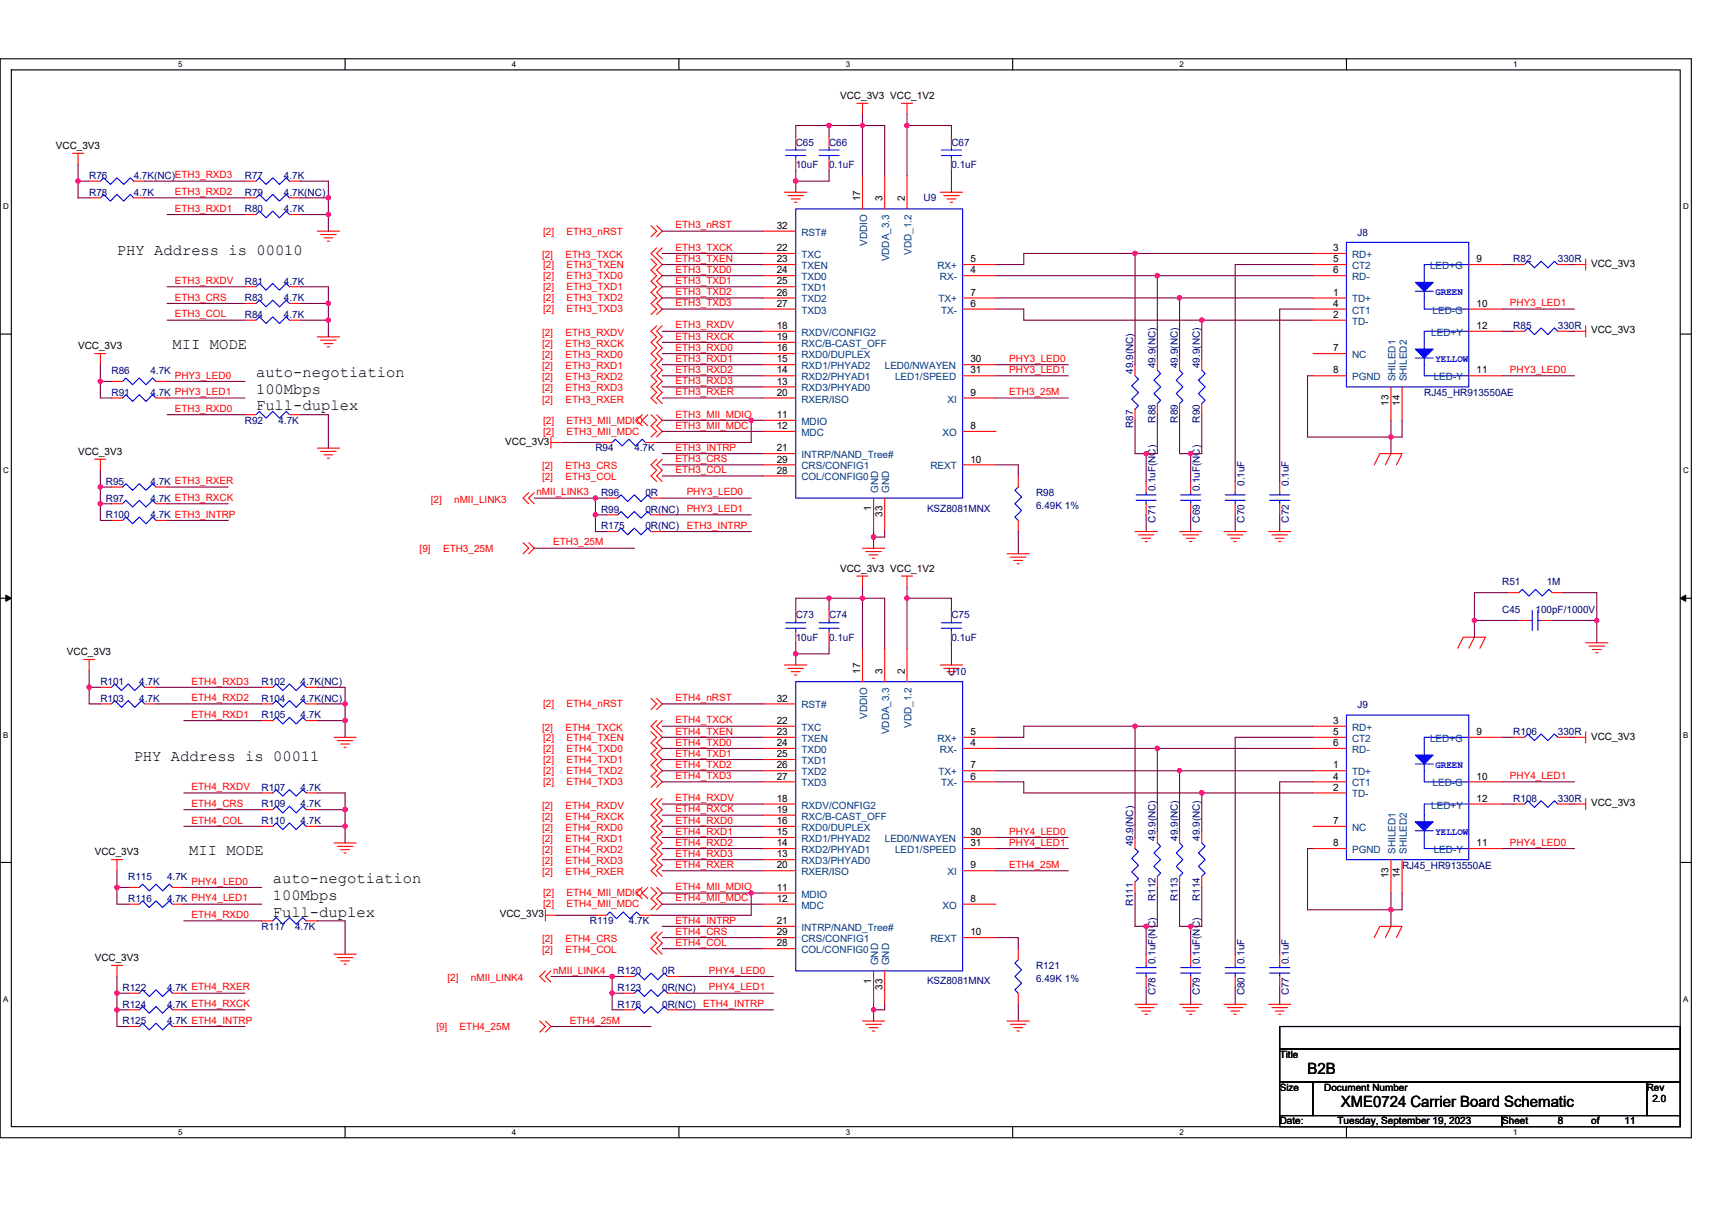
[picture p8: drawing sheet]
<svg xmlns="http://www.w3.org/2000/svg" width="297mm" height="210mm" viewBox="0 0 297 210" stroke-linecap="round" stroke-linejoin="round" font-family="sans-serif">
<path d="M0 10.2h293.5v187.2h-293.5zM2 12.1h289.5v183.4h-289.5z" fill="none" stroke="#000" stroke-width=".19"/>
<g fill="#fff">
<path d="M30.9 10.4h.8v1.6h-.8z"/>
<path d="M30.9 195.7h.8v1.6h-.8z"/>
</g>
<path d="M59.9 10.2v1.9M59.9 195.5v1.9" fill="none" stroke="#000" stroke-width=".19"/>
<g fill="#fff">
<path d="M88.8 10.4h.8v1.6h-.8z"/>
<path d="M88.8 195.7h.8v1.6h-.8z"/>
</g>
<path d="M117.8 10.2v1.9M117.8 195.5v1.9" fill="none" stroke="#000" stroke-width=".19"/>
<g fill="#fff">
<path d="M146.7 10.4h.8v1.6h-.8z"/>
<path d="M146.7 195.7h.8v1.6h-.8z"/>
</g>
<path d="M175.7 10.2v1.9M175.7 195.5v1.9" fill="none" stroke="#000" stroke-width=".19"/>
<g fill="#fff">
<path d="M204.7 10.4h.7v1.6h-.7z"/>
<path d="M204.7 195.7h.7v1.6h-.7z"/>
</g>
<path d="M233.6 10.2v1.9M233.6 195.5v1.9" fill="none" stroke="#000" stroke-width=".19"/>
<g fill="#fff">
<path d="M262.6 10.4h.7v1.6h-.7z"/>
<path d="M262.6 195.7h.7v1.6h-.7z"/>
<path d="M.5 35.1h1v1.5h-1z"/>
<path d="M292 35.1h1v1.5h-1z"/>
<path d="M.5 80.9h1v1.5h-1z"/>
<path d="M292 80.9h1v1.5h-1z"/>
</g>
<path d="M0 58h2M291.5 58h2" fill="none" stroke="#000" stroke-width=".19"/>
<g fill="#fff">
<path d="M.5 126.7h.9v1.6h-.9z"/>
<path d="M292 126.7h.9v1.6h-.9z"/>
</g>
<path d="M0 103.8h2M291.5 103.8h2" fill="none" stroke="#000" stroke-width=".19"/>
<path d="M1 103.3l1 .5-1 .6zM291.5 103.8l1-.5v1.1z" fill="#000" stroke="#000" stroke-width=".17"/>
<g fill="#fff">
<path d="M.5 172.6h.9v1.5h-.9z"/>
<path d="M292 172.6h.9v1.5h-.9z"/>
</g>
<path d="M0 149.7h2M291.5 149.7h2M222 178.1h69.5v3.9h-69.5zM222 182h69.5v5.8h-69.5zM222 187.8h5.8v5.8h-5.8zM222 193.6h38.6v1.9h-38.6zM227.8 187.8h57.9v5.8h-57.9zM260.6 193.6h30.9v1.9h-30.9zM285.7 187.8h5.8v5.8h-5.8z" fill="none" stroke="#000" stroke-width=".19"/>
<g fill="none" stroke="#f00" stroke-width=".19">
<path d="M148.7 17.9h1.9M149.6 17.9v2M156.4 17.9h1.9M157.4 17.9v2M12.6 26.6h1.9M13.5 26.6v1.9M15.5 34.3h1.9M15.5 31.4h1.9M23.2 34.3h1.9M23.2 31.4h1.9M42.5 34.3h1.9M42.5 37.2h1.9"/>
<path d="M42.5 31.4h1.9M50.2 34.3h2M50.2 37.2h2M50.2 31.4h2M113 39.2l.9 .9-.9 1M113.9 39.2l1 .9-1 1M136.1 33.4h3.9M136.7 34h2.7M137.3 34.5h1.5M137.9 35.1h.4M138.1 23.7v1.9M138.1 27.6v1.9"/>
<path d="M143.8 23.7v1.9M143.8 27.6v1.9M149.6 30.5v5.8M153.5 30.5v5.8M157.4 30.5v5.8M163.1 33.4h3.9M163.7 34h2.7M164.3 34.5h1.6M164.9 35.1h.4M165.1 23.7v1.9M165.1 27.6v1.9M42.5 52.7h1.9"/>
<path d="M42.5 55.6h1.9M42.5 49.8h1.9M50.2 52.7h2M50.2 55.6h2M50.2 49.8h2M55.1 40.1h3.8M55.1 58.5h3.8M55.6 40.7h2.7M55.6 59h2.7M56.2 41.3h1.6M56.2 59.6h1.6M56.8 41.8h.4"/>
<path d="M113 44.9l.9 1-.9 1 .9 .9-.9 1 .9 1-.9 .9 .9 1-.9 1 .9 .9-.9 1M113.9 43l-.9 1 1.9 1.9-1 1 1 .9-1 1 1 1-1 .9 1 1-1 1 1 .9-1 1M113.9 56.5l-.9 1 .9 1-.9 .9 .9 1-.9 1 .9 .9-.9 1 .9 .9-.9 1 .9 1-.9 .9 .9 1-.9 1 .9 .9M114.9 43l-1 1 1 .9M114.9 56.5l-1 1 1 1-1 .9 1 1-1 1 1 .9-1 1 1 .9-1 1 1 1-1 .9 1 1-1 1 1 .9M132.3 40.1h5.8M132.3 45.9h5.8M132.3 44h5.8M132.3 47.8h5.8M132.3 49.8h5.8M132.3 51.7h5.8M132.3 53.6h5.8"/>
<path d="M132.3 57.5h5.8M132.3 59.4h5.8M167 47.8h5.8M167 45.9h5.8M167 53.6h5.8M167 51.7h5.8M227.8 51.7h5.8M227.8 55.6h5.8M227.8 53.6h5.8M227.8 44h5.8M227.8 45.9h5.8M227.8 47.8h5.8"/>
<path d="M254.8 45.9h5.8M254.8 53.6h5.8M254.8 57.5h5.8M262.6 57.5h1.9M262.6 45.9h1.9M270.3 57.5h1.9M270.3 45.9h1.9M273.2 45.9h1.9M273.2 57.5h1.9M275.1 44.9v2M275.1 56.5v2M16.4 61.4h2"/>
<path d="M16.4 79.7h2M17.4 61.4v1.9M17.4 79.7v1.9M19.3 69.1h2M19.3 66.2h2M27.1 69.1h1.9M27.1 66.2h1.9M42.5 72h1.9M50.2 72h2M55.1 77.8h3.8M55.6 78.3h2.7M56.2 78.9h1.6"/>
<path d="M56.8 60.2h.4M56.8 79.5h.4M95.6 76.8h1.9M95.6 75.8v2M104.3 76.8h1.9M111.4 72l-1 .9 1 1M112 76.8h1.9M112.4 72l-1 .9 1 1M113 72l.9 .9-.9 1 .9 1-.9 .9M113.9 72l1 .9-1 1 1 1-1 .9M113.9 79.7l-.9 1 .9 .9-.9 1 .9 .9M114.9 79.7l-1 1 1 .9-1 1 1 .9"/>
<path d="M132.3 61.4h5.8M132.3 63.3h5.8M132.3 65.2h5.8M132.3 67.1h5.8M132.3 69.1h5.8M132.3 72.9h5.8M132.3 74.9h5.8M132.3 78.7h5.8M167 63.3h5.8M167 65.2h5.8M167 69.1h5.8M167 74.9h5.8"/>
<path d="M196.9 63.3v1.9M196.9 71v1.9M200.8 62.3v1.9M200.8 70v2M204.7 62.3v1.9M204.7 70v2M208.5 62.3v1.9M208.5 70v2M227.8 61.4h5.8M227.8 65.2h5.8M241.3 67.1v5.8M241.3 78.7l-.9 2"/>
<path d="M243.3 67.1v5.8M254.8 65.2h5.8M19.3 84.5h2M19.3 87.4h2M19.3 90.3h2M27.1 84.5h1.9M27.1 87.4h1.9M27.1 90.3h1.9M90.8 94.2l.9 .9-.9 1M91.7 94.2l1 .9-1 1M91.7 85.5l-.9 .9 .9 1M92.7 85.5l-1 .9 1 1"/>
<path d="M105.2 92.2h2M105.2 86.4h2M105.2 89.3h2M113 92.2h1.9M113 86.4h1.9M113 89.3h1.9M132.3 80.7h5.8M132.3 82.6h5.8M148.7 100h1.9M149.6 100v1.9M149.6 95.1h3.9M150.2 95.7h2.7"/>
<path d="M150.8 96.3h1.5M151.4 96.9h.4M151.6 86.4v5.8M153.5 86.4v5.8M156.4 100h1.9M157.4 100v1.9M167 80.7h5.8M174.7 96.1h3.9M175.3 96.7h2.7M175.9 97.3h1.5M176.5 97.8h.4M176.7 90.3v1.9"/>
<path d="M176.7 82.6v1.9M196.9 92.2h3.9M197.5 92.8h2.7M198.1 93.4h1.5M198.7 94h.4M198.9 83.5v2M198.9 87.4v1.9M204.7 92.2h3.8M205.2 92.8h2.7M205.8 93.4h1.6M206.4 94h.4M206.6 83.5v2"/>
<path d="M206.6 87.4v1.9M212.4 92.2h3.8M213 92.8h2.7M213.5 93.4h1.6M214.1 94h.4M214.3 83.5v2M214.3 87.4v1.9M220.1 92.2h3.9M220.7 92.8h2.7M221.3 93.4h1.5M221.8 94h.4M222 83.5v2"/>
<path d="M222 87.4v1.9M238.4 80.7l1-2h3.9l-1 2M14.5 114.4h1.9M15.5 114.4v2M17.4 119.3h1.9M25.1 119.3h2M45.4 119.3h1.9M53.1 119.3h2M136.1 115.4h3.9M136.7 116h2.7M137.3 116.6h1.5M137.9 117.1h.4"/>
<path d="M138.1 105.7v2M138.1 109.6v1.9M143.8 105.7v2M143.8 109.6v1.9M149.6 112.5v5.8M153.5 112.5v5.8M157.4 112.5v5.8M163.1 115.4h3.9M163.7 116h2.7M164.3 116.6h1.6M164.9 117.1h.4M165.1 105.7v2"/>
<path d="M165.1 109.6v1.9M252.9 112.5l1-1.9h3.8l-.9 1.9M255.8 110.6l-1 1.9M261.6 102.8h1.9M263.5 107.7h2M267.4 107.7h1.9M269.3 102.8h1.9M275.1 111.5h3.9M275.7 112.1h2.7M276.3 112.7h1.5M276.9 113.3h.3M17.4 122.2h1.9"/>
<path d="M25.1 122.2h2M45.4 137.6h1.9M45.4 122.2h1.9M45.4 125.1h1.9M53.1 137.6h2M53.1 122.2h2M53.1 125.1h2M58 128h3.8M58.5 128.5h2.7M59.1 129.1h1.5M59.7 129.7h.4M113 127l.9 1-.9 .9 .9 1-.9 1 .9 .9-.9 1 .9 1-.9 .9 .9 1-.9 .9"/>
<path d="M113 121.2l.9 1-.9 .9M113.9 121.2l1 1-1 .9M113.9 125.1l-.9 .9 1.9 2-1 .9 1 1-1 1 1 .9-1 1 1 1-1 .9 1 1-1 .9M113.9 138.6l-.9 .9 .9 1-.9 1 .9 .9-.9 1 .9 1-.9 .9 .9 1-.9 1 .9 .9-.9 1 .9 1-.9 .9 .9 1M114.9 125.1l-1 .9 1 1M114.9 138.6l-1 .9 1 1-1 1 1 .9-1 1 1 1-1 .9 1 1-1 1 1 .9-1 1 1 1-1 .9 1 1M132.3 122.2h5.8M132.3 128h5.8M132.3 126h5.8M132.3 129.9h5.8M132.3 131.8h5.8M132.3 133.8h5.8"/>
<path d="M132.3 135.7h5.8M132.3 139.5h5.8M167 129.9h5.8M167 128h5.8M167 135.7h5.8M167 133.8h5.8M227.8 133.8h5.8M227.8 137.6h5.8M227.8 135.7h5.8M227.8 126h5.8M227.8 128h5.8M227.8 129.9h5.8"/>
<path d="M254.8 128h5.8M254.8 135.7h5.8M254.8 139.5h5.8M262.6 139.5h1.9M262.6 128h1.9M270.3 139.5h1.9M270.3 128h1.9M273.2 139.5h1.9M273.2 128h1.9M275.1 138.6v1.9M275.1 127v1.9M19.3 149.2h2"/>
<path d="M20.3 149.2v1.9M22.2 154h2M22.2 156.9h2M29.9 154h2M29.9 156.9h2M45.4 159.8h1.9M45.4 140.5h1.9M45.4 143.4h1.9M53.1 159.8h2M53.1 140.5h2M53.1 143.4h2M58 146.3h3.8"/>
<path d="M58.5 146.9h2.7M59.1 147.4h1.5M59.7 148h.4M94.6 158.8h2M94.6 157.9v1.9M103.3 158.8h1.9M111 158.8h2M111.4 154l-1 1 1 .9M112.4 154l-1 1 1 .9M113 154l.9 1-.9 .9 .9 1-.9 1M113.9 154l1 1-1 .9 1 1-1 1M132.3 141.5h5.8"/>
<path d="M132.3 143.4h5.8M132.3 145.3h5.8M132.3 147.3h5.8M132.3 149.2h5.8M132.3 151.1h5.8M132.3 155h5.8M132.3 156.9h5.8M167 145.3h5.8M167 147.3h5.8M167 151.1h5.8M167 156.9h5.8M196.9 145.3v2"/>
<path d="M196.9 153.1v1.9M200.8 144.4v1.9M200.8 152.1v1.9M204.7 144.4v1.9M204.7 152.1v1.9M208.5 144.4v1.9M208.5 152.1v1.9M227.8 143.4h5.8M227.8 147.3h5.8M241.3 149.2v5.8M243.3 149.2v5.8M254.8 147.3h5.8"/>
<path d="M19.3 167.5h2M20.3 167.5v2M22.2 175.2h2M22.2 178.1h2M22.2 172.4h2M29.9 175.2h2M29.9 178.1h2M29.9 172.4h2M58 165.6h3.8M58.5 166.2h2.7M59.1 166.8h1.5M59.7 167.3h.4"/>
<path d="M93.7 177.2l.9 .9-.9 1M94.6 177.2l1 .9-1 1M94.6 168.5l-.9 1 .9 .9M95.6 168.5l-1 1 1 .9M108.1 172.4h2M108.1 175.2h2M108.1 169.5h2M113.9 161.7l-.9 1 .9 1-.9 .9 .9 1M114.9 161.7l-1 1 1 1-1 .9 1 1M115.9 172.4h1.9M115.9 175.2h1.9M115.9 169.5h1.9"/>
<path d="M132.3 160.8h5.8M132.3 162.7h5.8M132.3 164.6h5.8M149.6 177.2h3.9M150.2 177.8h2.7M150.8 178.3h1.5M151.4 178.9h.4M151.6 168.5v5.8M153.5 168.5v5.8M167 162.7h5.8M174.7 177.2h3.9M175.3 177.8h2.7"/>
<path d="M175.9 178.3h1.5M176.5 178.9h.4M176.7 172.4v1.9M176.7 164.6v2M196.9 174.3h3.9M197.5 174.9h2.7M198.1 175.5h1.5M198.7 176h.4M198.9 165.6v1.9M198.9 169.5v1.9M204.7 174.3h3.8M205.2 174.9h2.7"/>
<path d="M205.8 175.5h1.6M206.4 176h.4M206.6 165.6v1.9M206.6 169.5v1.9M212.4 174.3h3.8M213 174.9h2.7M213.5 175.5h1.6M214.1 176h.4M214.3 165.6v1.9M214.3 169.5v1.9M220.1 174.3h3.9M220.7 174.9h2.7"/>
<path d="M221.3 175.5h1.5M221.8 176h.4M222 165.6v1.9M222 169.5v1.9M238.4 162.7l1-1.9h3.9l-1 1.9M241.3 160.8l-.9 1.9"/>
</g>
<g fill="none" stroke="#00f" stroke-width=".19">
<path d="M17.4 34.3l.6-.6 1.2 1.2 1.1-1.2 1.2 1.2 1.1-1.2 .6 .6M17.4 31.4l.6-.5 1.2 1.1 1.1-1.1 1.2 1.1 1.1-1.1 .6 .5M44.4 34.3l.6-.6 1.2 1.2 1.1-1.2 1.2 1.2 1.2-1.2 .5 .6M44.4 37.2l.6-.6 1.2 1.2 1.1-1.2 1.2 1.2 1.2-1.2 .5 .6M44.4 31.4l.6-.5 1.2 1.1 1.1-1.1 1.2 1.1 1.2-1.1 .5 .5M136.3 27h3.5M136.3 26h3.5M138.1 36.3h28.9v50.1h-28.9zM138.1 25.6v.4M138.1 27v.6M142.1 27h3.5M142.1 26h3.5"/>
<path d="M143.8 25.6v.4M143.8 27v.6M163.3 27h3.5M163.3 26h3.5M165.1 25.6v.4M165.1 27v.6M44.4 52.7l.6-.6 1.2 1.2 1.1-1.2 1.2 1.2 1.2-1.2 .5 .6M44.4 55.6l.6-.6 1.2 1.1 1.1-1.1 1.2 1.1 1.2-1.1 .5 .6M44.4 49.8l.6-.6 1.2 1.2 1.1-1.2 1.2 1.2 1.2-1.2 .5 .6M233.6 42.1h21.2v25h-21.2zM245.6 50.5h3.1M247.1 50.5v3.1h7.7"/>
<path d="M254.8 45.9h-7.7v3.1M254.8 57.5h-7.7v3.1M264.5 57.5l.6-.6 1.1 1.2 1.2-1.2 1.2 1.2 1.1-1.2 .6 .6M264.5 45.9l.6-.6 1.1 1.2 1.2-1.2 1.2 1.2 1.1-1.2 .6 .6M21.3 69.1l.5-.6 1.2 1.2 1.2-1.2 1.1 1.2 1.2-1.2 .6 .6M21.3 66.2l.5-.6 1.2 1.2 1.2-1.2 1.1 1.2 1.2-1.2 .6 .6M44.4 72l.6-.6 1.2 1.2 1.1-1.2 1.2 1.2 1.2-1.2 .5 .6M106.2 76.8l.6-.6 1.1 1.2 1.2-1.2 1.2 1.2 1.1-1.2 .6 .6M196.9 65.2l.6 .6-1.1 1.2 1.1 1.1-1.1 1.2 1.1 1.1-.6 .6M200.8 64.2l.6 .6-1.2 1.2 1.2 1.1-1.2 1.2 1.2 1.2-.6 .5M204.7 64.2l.5 .6-1.1 1.2 1.1 1.1-1.1 1.2 1.1 1.2-.5 .5M208.5 64.2l.6 .6-1.2 1.2 1.2 1.1-1.2 1.2 1.2 1.2-.6 .5"/>
<path d="M245.6 62.1h3.1M247.1 62.1v3.1h7.7M21.3 84.5l.5-.6 1.2 1.2 1.2-1.2 1.1 1.2 1.2-1.2 .6 .6M21.3 87.4l.5-.6 1.2 1.2 1.2-1.2 1.1 1.2 1.2-1.2 .6 .6M21.3 90.3l.5-.6 1.2 1.2 1.2-1.2 1.1 1.2 1.2-1.2 .6 .6M107.2 92.2l.6-.5 1.1 1.1 1.2-1.1 1.1 1.1 1.2-1.1 .6 .5M107.2 86.4l.6-.5 1.1 1.1 1.2-1.1 1.1 1.1 1.2-1.1 .6 .5M107.2 89.3l.6-.5 1.1 1.1 1.2-1.1 1.1 1.1 1.2-1.1 .6 .5M176.7 84.5l-.6 .6 1.1 1.2-1.1 1.1 1.1 1.2-1.1 1.1 .6 .6M197.1 86.8h3.5M197.1 85.9h3.5M198.9 85.5v.4"/>
<path d="M198.9 86.8v.6M204.8 86.8h3.5M204.8 85.9h3.5M206.6 85.5v.4M206.6 86.8v.6M212.6 86.8h3.4M212.6 85.9h3.4M214.3 85.5v.4M214.3 86.8v.6M220.3 86.8h3.5M220.3 85.9h3.5M222 85.5v.4"/>
<path d="M222 86.8v.6M19.3 119.3l.6-.6 1.2 1.1 1.1-1.1 1.2 1.1 1.2-1.1 .5 .6M47.3 119.3l.6-.6 1.2 1.1 1.1-1.1 1.2 1.1 1.1-1.1 .6 .6M136.3 109h3.5M136.3 108.1h3.5M138.1 118.3h28.9v50.2h-28.9zM138.1 107.7v.4M138.1 109v.6M142.1 109h3.5M142.1 108.1h3.5M143.8 107.7v.4M143.8 109v.6"/>
<path d="M163.3 109h3.5M163.3 108.1h3.5M165.1 107.7v.4M165.1 109v.6M263.5 102.8l.6-.5 1.2 1.1 1.1-1.1 1.2 1.1 1.2-1.1 .5 .5M265.5 107.7h.3M265.8 105.9v3.5M266.8 107.7h.6M266.8 105.9v3.5M19.3 122.2l.6-.6 1.2 1.1 1.1-1.1 1.2 1.1 1.2-1.1 .5 .6M47.3 137.6l.6-.6 1.2 1.2 1.1-1.2 1.2 1.2 1.1-1.2 .6 .6M47.3 122.2l.6-.6 1.2 1.1 1.1-1.1 1.2 1.1 1.1-1.1 .6 .6"/>
<path d="M47.3 125.1l.6-.6 1.2 1.1 1.1-1.1 1.2 1.1 1.1-1.1 .6 .6M233.6 124.1h21.2v25.1h-21.2zM245.6 132.6h3.1M247.1 132.6v3.1h7.7M254.8 128h-7.7v3M254.8 139.5h-7.7v3.1M264.5 139.5l.6-.5 1.1 1.1 1.2-1.1 1.2 1.1 1.1-1.1 .6 .5M264.5 128l.6-.6 1.1 1.1 1.2-1.1 1.2 1.1 1.1-1.1 .6 .6M24.2 154l.5-.6 1.2 1.2 1.2-1.2 1.1 1.2 1.2-1.2 .5 .6M24.2 156.9l.5-.6 1.2 1.2 1.2-1.2 1.1 1.2 1.2-1.2 .5 .6M47.3 159.8l.6-.6 1.2 1.2 1.1-1.2 1.2 1.2 1.1-1.2 .6 .6M47.3 140.5l.6-.6 1.2 1.2 1.1-1.2 1.2 1.2 1.1-1.2 .6 .6"/>
<path d="M47.3 143.4l.6-.6 1.2 1.2 1.1-1.2 1.2 1.2 1.1-1.2 .6 .6M105.2 158.8l.6-.5 1.2 1.1 1.1-1.1 1.2 1.1 1.1-1.1 .6 .5M196.9 147.3l.6 .5-1.1 1.2 1.1 1.2-1.1 1.1 1.1 1.2-.6 .6M200.8 146.3l.6 .6-1.2 1.1 1.2 1.2-1.2 1.1 1.2 1.2-.6 .6M204.7 146.3l.5 .6-1.1 1.1 1.1 1.2-1.1 1.1 1.1 1.2-.5 .6M208.5 146.3l.6 .6-1.2 1.1 1.2 1.2-1.2 1.1 1.2 1.2-.6 .6M245.6 144.2h3.1M247.1 144.2v3.1h7.7M24.2 175.2l.5-.5 1.2 1.1 1.2-1.1 1.1 1.1 1.2-1.1 .5 .5M24.2 178.1l.5-.5 1.2 1.1 1.2-1.1 1.1 1.1 1.2-1.1 .5 .5M24.2 172.4l.5-.6 1.2 1.1 1.2-1.1 1.1 1.1 1.2-1.1 .5 .6M110.1 172.4l.6-.6 1.1 1.1 1.2-1.1 1.1 1.1 1.2-1.1 .6 .6"/>
<path d="M110.1 175.2l.6-.5 1.1 1.1 1.2-1.1 1.1 1.1 1.2-1.1 .6 .5M110.1 169.5l.6-.6 1.1 1.1 1.2-1.1 1.1 1.1 1.2-1.1 .6 .6M176.7 166.6l-.6 .5 1.1 1.2-1.1 1.2 1.1 1.1-1.1 1.2 .6 .6M197.1 168.9h3.5M197.1 167.9h3.5M198.9 167.5v.4M198.9 168.9v.6M204.8 168.9h3.5M204.8 167.9h3.5M206.6 167.5v.4M206.6 168.9v.6M212.6 168.9h3.4"/>
<path d="M212.6 167.9h3.4M214.3 167.5v.4M214.3 168.9v.6M220.3 168.9h3.5M220.3 167.9h3.5M222 167.5v.4M222 168.9v.6"/>
</g>
<g fill="#00f" stroke="#00f" stroke-width=".19">
<path d="M245.6 131h3.1l-1.6 1.6z" fill-rule="evenodd"/>
<path d="M245.6 142.6h3.1l-1.6 1.6z" fill-rule="evenodd"/>
<path d="M245.6 49h3.1l-1.6 1.5z" fill-rule="evenodd"/>
<path d="M245.6 60.6h3.1l-1.6 1.5z" fill-rule="evenodd"/>
</g>
<g fill="none" stroke="#800040" stroke-width=".19">
<path d="M149.6 19.9v1.9M157.4 19.9v1.9M13.5 31.4h2M13.5 28.5v2.9M13.5 31.4v2.9h2M25.1 31.4h17.4M25.1 34.3h17.4M29 37.2h13.5M52.2 34.3h4.8M52.2 37.2h4.8v2.9M52.2 31.4h4.8v2.9M57 34.3v2.9"/>
<path d="M138.1 29.5v1.9M138.1 31.4v2M143.8 29.5v1.9h-5.7M143.8 21.8v1.9M149.6 21.8h-11.5v1.9M149.6 21.8v8.7M149.6 21.8h3.9v8.7M157.4 21.8h7.7v1.9M157.4 21.8v8.7M165.1 29.5v3.9M29 52.7h13.5M29 55.6h13.5"/>
<path d="M29 49.8h13.5M52.2 52.7h4.8M52.2 55.6h4.8M52.2 49.8h4.8v2.9M57 55.6v2.9M57 52.7v2.9M114.9 44h17.4M114.9 45.9h17.4M114.9 47.8h17.4M114.9 49.8h17.4M114.9 51.7h17.4M114.9 53.6h17.4"/>
<path d="M114.9 59.4h17.4M114.9 40.1h17.4M114.9 57.5h17.4M172.8 51.7h31.9M172.8 53.6h4.8v2h30.9M172.8 47.8h28M196.9 44v19.3M196.9 44h-19.3v1.9h-4.8M196.9 44h30.9M200.8 47.8v14.5M200.8 47.8h27M204.7 51.7h23.1"/>
<path d="M204.7 51.7v10.6M208.5 55.6h19.3M208.5 55.6v6.7M227.8 45.9h-13.5v37.6M227.8 53.6h-5.8v29.9M260.6 57.5h2M260.6 45.9h2M260.6 53.6h12.6M272.2 57.5h1M272.2 45.9h1M17.4 66.2h1.9M17.4 63.3v2.9"/>
<path d="M17.4 66.2v2.9h1.9M29 66.2h13.5M29 72h13.5M29 69.1h13.5M52.2 72h4.8v5.8M97.5 76.8h6.8M114.9 74.9h17.4M114.9 61.4h17.4M114.9 63.3h17.4M114.9 65.2h17.4M114.9 67.1h17.4M114.9 69.1h17.4"/>
<path d="M114.9 78.7h17.4M114.9 72.9h15.4M130.3 72.9v3.9h-16.4M130.3 72.9h2M172.8 63.3h12.6M172.8 65.2h12.6M172.8 69.1h12.6M196.9 72.9v5.8h2M198.9 78.7v4.8M200.8 72v6.7h-1.9M204.7 72v6.7h1.9M206.6 78.7v4.8"/>
<path d="M208.5 72v6.7h-1.9M227.8 65.2h-.9v10.6h14.4v2.9M241.3 72.9v2.9h2v-2.9M260.6 65.2h12.6M17.4 81.6v2.9h1.9M17.4 87.4h1.9M17.4 84.5v5.8h1.9M29 87.4h10.6M29 90.3h10.6M29 84.5h10.6M92.7 95.1h17.4M92.7 86.4h10.6"/>
<path d="M103.3 89.3v2.9h1.9M103.3 86.4h1.9M103.3 89.3h1.9M103.3 86.4v2.9M114.9 82.6h17.4M114.9 80.7h17.4M114.9 89.3h15.4M114.9 92.2h15.4M114.9 86.4h15.4M151.6 92.2v1M151.6 93.2v1.9M153.5 92.2v1h-1.9"/>
<path d="M172.8 80.7h3.9v1.9M176.7 92.2v3.9M198.9 89.3v2.9M206.6 89.3v2.9M214.3 89.3v2.9M222 89.3v2.9M15.5 116.4v2.9M15.5 119.3v2.9h1.9M15.5 119.3h1.9M27.1 119.3h18.3M55.1 119.3h4.8v2.9M138.1 111.5v2"/>
<path d="M138.1 113.5v1.9M143.8 111.5v2h-5.7M143.8 103.8v1.9M149.6 103.8h-11.5v1.9M149.6 101.9v1.9M149.6 103.8v8.7M149.6 103.8h3.9v8.7M157.4 101.9v1.9M157.4 103.8h7.7v1.9M157.4 103.8v8.7M165.1 111.5v3.9M255.8 107.7v2.9"/>
<path d="M255.8 107.7h7.7M261.6 102.8h-5.8v4.9M269.3 107.7h7.7M271.2 102.8h5.8v4.9M277 107.7v3.8M27.1 122.2h18.3M31.9 125.1h13.5M31.9 137.6h13.5M55.1 122.2h4.8M55.1 125.1h4.8M55.1 137.6h4.8v2.9M59.9 125.1v2.9"/>
<path d="M59.9 122.2v2.9M114.9 128h17.4M114.9 129.9h17.4M114.9 131.8h17.4M114.9 133.8h17.4M114.9 135.7h17.4M114.9 122.2h17.4M114.9 139.5h17.4M114.9 126h17.4M172.8 135.7h4.8v1.9h30.9M172.8 133.8h31.9M172.8 129.9h28"/>
<path d="M196.9 126h-19.3v2h-4.8M196.9 126h30.9M196.9 126v19.3M200.8 129.9v14.5M200.8 129.9h27M204.7 133.8h23.1M204.7 133.8v10.6M208.5 137.6v6.8M208.5 137.6h19.3M227.8 128h-13.5v37.6M227.8 135.7h-5.8v29.9M260.6 135.7h12.6"/>
<path d="M260.6 128h2M260.6 139.5h2M272.2 139.5h1M272.2 128h1M20.3 151.1v2.9M20.3 154v2.9h1.9M20.3 154h1.9M31.9 143.4h13.5M31.9 159.8h13.5M31.9 140.5h13.5M31.9 154h13.5M31.9 156.9h13.5"/>
<path d="M55.1 140.5h4.8M55.1 143.4h4.8v2.9M55.1 159.8h4.8v5.8M59.9 140.5v2.9M96.6 158.8h6.7M114.9 141.5h17.4M114.9 143.4h17.4M114.9 145.3h17.4M114.9 147.3h17.4M114.9 149.2h17.4M114.9 151.1h17.4M114.9 156.9h17.4"/>
<path d="M114.9 155h15.4M130.3 155v3.8h-17.3M130.3 155h2M172.8 145.3h12.6M172.8 147.3h12.6M172.8 151.1h12.6M196.9 155v5.8h2M200.8 154v6.8h-1.9M204.7 154v6.8h1.9M208.5 154v6.8h-1.9M227.8 147.3h-.9v10.6h14.4v2.9M241.3 155v2.9h2v-2.9"/>
<path d="M260.6 147.3h12.6M20.3 169.5v2.9M20.3 172.4v2.8M20.3 172.4h1.9M20.3 175.2h1.9M20.3 175.2v2.9h1.9M31.9 175.2h10.6M31.9 178.1h10.6M31.9 172.4h10.6M95.6 178.1h17.4M95.6 169.5h10.6M106.2 169.5h1.9"/>
<path d="M106.2 172.4h1.9M106.2 169.5v2.9M106.2 172.4v2.8h1.9M114.9 164.6h17.4M114.9 162.7h17.4M114.9 160.8h17.4M117.8 172.4h16.4M117.8 169.5h16.4M117.8 175.2h16.4M151.6 174.3v.9M151.6 175.2v2M153.5 174.3v.9h-1.9"/>
<path d="M172.8 162.7h3.9v1.9M176.7 174.3v2.9M198.9 160.8v4.8M198.9 171.4v2.9M206.6 160.8v4.8M206.6 171.4v2.9M214.3 171.4v2.9M222 171.4v2.9"/>
</g>
<g fill="#f0f" stroke="#f0f" stroke-width=".19">
<circle cx="57" cy="37.2" r=".38"/>
<circle cx="57" cy="34.3" r=".38"/>
<circle cx="57" cy="52.6" r=".38"/>
<circle cx="57" cy="55.5" r=".38"/>
<circle cx="17.4" cy="66.2" r=".38"/>
<circle cx="17.4" cy="84.5" r=".38"/>
<circle cx="17.4" cy="87.4" r=".38"/>
<circle cx="130.3" cy="72.9" r=".38"/>
<circle cx="130.3" cy="155" r=".38"/>
<circle cx="157.4" cy="21.8" r=".38"/>
<circle cx="59.9" cy="125" r=".38"/>
<circle cx="59.9" cy="140.5" r=".38"/>
<circle cx="59.9" cy="143.4" r=".38"/>
<circle cx="20.3" cy="154" r=".38"/>
<circle cx="59.9" cy="122.2" r=".38"/>
<circle cx="20.3" cy="172.3" r=".38"/>
<circle cx="20.3" cy="175.2" r=".38"/>
<circle cx="151.6" cy="93.2" r=".38"/>
<circle cx="151.6" cy="175.2" r=".38"/>
<circle cx="198.9" cy="78.7" r=".38"/>
<circle cx="200.8" cy="47.8" r=".38"/>
<circle cx="196.9" cy="44" r=".38"/>
<circle cx="204.6" cy="51.7" r=".38"/>
<circle cx="208.5" cy="55.5" r=".38"/>
<circle cx="206.6" cy="78.7" r=".38"/>
<circle cx="198.9" cy="160.8" r=".38"/>
<circle cx="196.9" cy="126" r=".38"/>
<circle cx="206.6" cy="160.8" r=".38"/>
<circle cx="204.6" cy="133.7" r=".38"/>
<circle cx="200.8" cy="129.9" r=".38"/>
<circle cx="208.5" cy="137.6" r=".38"/>
<circle cx="103.3" cy="86.4" r=".38"/>
<circle cx="106.2" cy="169.4" r=".38"/>
<circle cx="13.5" cy="31.4" r=".38"/>
<circle cx="15.5" cy="119.3" r=".38"/>
<circle cx="138" cy="31.4" r=".38"/>
<circle cx="143.8" cy="21.8" r=".38"/>
<circle cx="149.6" cy="21.8" r=".38"/>
<circle cx="149.6" cy="103.8" r=".38"/>
<circle cx="138" cy="113.5" r=".38"/>
<circle cx="143.8" cy="103.8" r=".38"/>
<circle cx="157.4" cy="103.8" r=".38"/>
<circle cx="255.8" cy="107.7" r=".38"/>
<circle cx="277" cy="107.7" r=".38"/>
<circle cx="241.3" cy="75.8" r=".38"/>
<circle cx="241.3" cy="157.9" r=".38"/>
<circle cx="103.3" cy="89.3" r=".38"/>
<circle cx="106.2" cy="172.3" r=".38"/>
</g>
<g font-size="2.7">
<text x="20.3" y="44.2">PHY Address is 00010</text>
<text x="29.9" y="60.6">MII MODE</text>
<text x="44.4" y="65.4">auto-negotiation</text>
<text x="44.4" y="71.2">Full-duplex</text>
<text x="44.4" y="68.3">100Mbps</text>
<text x="23.2" y="132">PHY Address is 00011</text>
<text x="32.8" y="148.4">MII MODE</text>
<text x="47.3" y="153.3">auto-negotiation</text>
<text x="47.3" y="159.1">Full-duplex</text>
<text x="47.3" y="156.2">100Mbps</text>
<text x="226.9" y="186.3">B2B</text>
<text x="232.6" y="192.1">XME0724 Carrier Board Schematic</text>
</g>
<g font-size="1.7">
<text x="145.8" y="17.1">VCC_3V3 VCC_1V2</text>
<text x="9.7" y="25.8">VCC_3V3</text>
<text x="149.2" y="34.9" transform="rotate(-90 149.2 34.9)">17</text>
<text x="153.1" y="34.9" transform="rotate(-90 153.1 34.9)">3</text>
<text x="157" y="34.9" transform="rotate(-90 157 34.9)">2</text>
<text x="134.8" y="39.7">32</text>
<text x="134.8" y="45.5">23</text>
<text x="134.8" y="43.6">22</text>
<text x="134.8" y="47.4">24</text>
<text x="168.4" y="47.4">4</text>
<text x="168.4" y="45.5">5</text>
<text x="231.3" y="43.6">3</text>
<text x="231.3" y="45.5">5</text>
<text x="231.3" y="47.4">6</text>
<text x="256.2" y="45.5">9</text>
<text x="276.1" y="46.3">VCC_3V3</text>
<text x="134.8" y="49.4">25</text>
<text x="134.8" y="51.3">26</text>
<text x="134.8" y="53.2">27</text>
<text x="168.4" y="53.2">6</text>
<text x="168.4" y="51.3">7</text>
<text x="231.3" y="51.3">1</text>
<text x="231.3" y="53.2">4</text>
<text x="256.2" y="53.2">10</text>
<text x="134.8" y="57.1">18</text>
<text x="134.8" y="59">19</text>
<text x="231.3" y="55.2">2</text>
<text x="256.2" y="57.1">12</text>
<text x="276.1" y="57.9">VCC_3V3</text>
<text x="13.5" y="60.6">VCC_3V3</text>
<text x="134.8" y="61">16</text>
<text x="134.8" y="62.9">15</text>
<text x="134.8" y="64.8">14</text>
<text x="168.4" y="64.8">31</text>
<text x="168.4" y="62.9">30</text>
<text x="231.3" y="61">7</text>
<text x="231.3" y="64.8">8</text>
<text x="256.2" y="64.8">11</text>
<text x="134.8" y="66.7">13</text>
<text x="134.8" y="68.7">20</text>
<text x="168.4" y="68.7">9</text>
<text x="240.9" y="70.4" transform="rotate(-90 240.9 70.4)">13</text>
<text x="242.9" y="70.4" transform="rotate(-90 242.9 70.4)">14</text>
<text x="87.7" y="77.2">VCC_3V3</text>
<text x="134.8" y="72.5">11</text>
<text x="134.8" y="74.5">12</text>
<text x="168.4" y="74.5">8</text>
<text x="13.5" y="78.9">VCC_3V3</text>
<text x="134.8" y="78.3">21</text>
<text x="134.8" y="80.3">29</text>
<text x="134.8" y="82.2">28</text>
<text x="168.4" y="80.3">10</text>
<text x="151.2" y="88.8" transform="rotate(-90 151.2 88.8)">1</text>
<text x="153.1" y="89.7" transform="rotate(-90 153.1 89.7)">33</text>
<text x="145.8" y="99.2">VCC_3V3 VCC_1V2</text>
<text x="11.6" y="113.7">VCC_3V3</text>
<text x="149.2" y="116.9" transform="rotate(-90 149.2 116.9)">17</text>
<text x="153.1" y="116.9" transform="rotate(-90 153.1 116.9)">3</text>
<text x="157" y="116.9" transform="rotate(-90 157 116.9)">2</text>
<text x="134.8" y="121.8">32</text>
<text x="134.8" y="125.6">22</text>
<text x="231.3" y="125.6">3</text>
<text x="134.8" y="127.6">23</text>
<text x="134.8" y="129.5">24</text>
<text x="134.8" y="131.4">25</text>
<text x="168.4" y="129.5">4</text>
<text x="168.4" y="127.6">5</text>
<text x="231.3" y="127.6">5</text>
<text x="231.3" y="129.5">6</text>
<text x="256.2" y="127.6">9</text>
<text x="276.1" y="128.3">VCC_3V3</text>
<text x="134.8" y="133.4">26</text>
<text x="134.8" y="135.3">27</text>
<text x="168.4" y="135.3">6</text>
<text x="168.4" y="133.4">7</text>
<text x="231.3" y="133.4">1</text>
<text x="231.3" y="137.2">2</text>
<text x="231.3" y="135.3">4</text>
<text x="256.2" y="135.3">10</text>
<text x="134.8" y="139.1">18</text>
<text x="134.8" y="141.1">19</text>
<text x="134.8" y="143">16</text>
<text x="231.3" y="143">7</text>
<text x="256.2" y="139.1">12</text>
<text x="276.1" y="139.9">VCC_3V3</text>
<text x="16.4" y="148.4">VCC_3V3</text>
<text x="134.8" y="144.9">15</text>
<text x="134.8" y="146.9">14</text>
<text x="134.8" y="148.8">13</text>
<text x="168.4" y="146.9">31</text>
<text x="168.4" y="144.9">30</text>
<text x="231.3" y="146.9">8</text>
<text x="256.2" y="146.9">11</text>
<text x="134.8" y="150.7">20</text>
<text x="134.8" y="154.6">11</text>
<text x="168.4" y="150.7">9</text>
<text x="240.9" y="152.4" transform="rotate(-90 240.9 152.4)">13</text>
<text x="242.9" y="152.4" transform="rotate(-90 242.9 152.4)">14</text>
<text x="86.7" y="159.2">VCC_3V3</text>
<text x="134.8" y="156.5">12</text>
<text x="134.8" y="160.4">21</text>
<text x="168.4" y="156.5">8</text>
<text x="16.4" y="166.8">VCC_3V3</text>
<text x="134.8" y="162.3">29</text>
<text x="134.8" y="164.2">28</text>
<text x="168.4" y="162.3">10</text>
<text x="151.2" y="170.8" transform="rotate(-90 151.2 170.8)">1</text>
<text x="153.1" y="171.7" transform="rotate(-90 153.1 171.7)">33</text>
<text x="222" y="183.6">Title</text>
<text x="222" y="189.3">Size</text>
<text x="229.8" y="189.3">Document Number</text>
<text x="285.7" y="189.3">Rev</text>
<text x="286.7" y="191.3">2.0</text>
<text x="222" y="195.1">Date:</text>
<text x="232.1" y="195.1">Tuesday, September 19, 2023</text>
<text x="260.6" y="195.1">Sheet</text>
<text x="270.3" y="195.1">8</text>
<text x="276.1" y="195.1">of</text>
<text x="281.9" y="195.1">11</text>
</g>
<g font-size="1.7" fill="#000080">
<text x="138.1" y="25.3">C65</text>
<text x="138.1" y="29.1">10uF</text>
<text x="143.8" y="25.3">C66</text>
<text x="143.8" y="29.1">0.1uF</text>
<text x="165.1" y="25.3">C67</text>
<text x="165.1" y="29.1">0.1uF</text>
<text x="15.5" y="34">R78</text>
<text x="15.5" y="31.1">R76</text>
<text x="23.2" y="34">4.7K</text>
<text x="23.2" y="31.1">4.7K(NC)ETH3_RXD3</text>
<text x="42.5" y="34">R79</text>
<text x="42.5" y="31.1">R77</text>
<text x="49.3" y="34">4.7K(NC)</text>
<text x="49.3" y="31.1">4.7K</text>
<text x="160.2" y="34.9">U9</text>
<text x="42.5" y="36.8">R80</text>
<text x="49.3" y="36.8">4.7K</text>
<text x="235.5" y="40.9">J8</text>
<text x="262.6" y="45.5">R82</text>
<text x="270.3" y="45.5">330R</text>
<text x="42.5" y="52.3">R83</text>
<text x="42.5" y="49.4">R81</text>
<text x="49.3" y="52.3">4.7K</text>
<text x="49.3" y="49.4">4.7K</text>
<text x="42.5" y="55.2">R84</text>
<text x="49.3" y="55.2">4.7K</text>
<text x="262.6" y="57.1">R85</text>
<text x="270.3" y="57.1">330R</text>
<text x="19.3" y="64.8">R86</text>
<text x="26.1" y="64.8">4.7K</text>
<text x="196.6" y="64.8" transform="rotate(-90 196.6 64.8)">49.9(NC)</text>
<text x="200.5" y="63.9" transform="rotate(-90 200.5 63.9)">49.9(NC)</text>
<text x="204.3" y="63.9" transform="rotate(-90 204.3 63.9)">49.9(NC)</text>
<text x="208.2" y="63.9" transform="rotate(-90 208.2 63.9)">49.9(NC)</text>
<text x="19.3" y="68.7">R91</text>
<text x="26.1" y="68.7">4.7K PHY3_LED1</text>
<text x="247.1" y="68.7">RJ45_HR913550AE</text>
<text x="42.5" y="73.5">R92</text>
<text x="48.3" y="73.5">4.7K</text>
<text x="196.6" y="74.3" transform="rotate(-90 196.6 74.3)">R87</text>
<text x="200.5" y="73.3" transform="rotate(-90 200.5 73.3)">R88</text>
<text x="204.3" y="73.3" transform="rotate(-90 204.3 73.3)">R89</text>
<text x="208.2" y="73.3" transform="rotate(-90 208.2 73.3)">R90</text>
<text x="103.3" y="78.3">R94</text>
<text x="110.1" y="78.3">4.7K</text>
<text x="18.4" y="84.1">R95</text>
<text x="18.4" y="87">R97</text>
<text x="18.4" y="89.9">R100</text>
<text x="26.1" y="89.9">4.7K ETH3_INTRP</text>
<text x="26.1" y="84.1">4.7K ETH3_RXER</text>
<text x="26.1" y="87">4.7K ETH3_RXCK</text>
<text x="104.3" y="86.1">R96</text>
<text x="104.3" y="89">R99</text>
<text x="112" y="86.1">0R</text>
<text x="112" y="89">0R(NC)</text>
<text x="160.8" y="88.8">KSZ8081MNX</text>
<text x="179.8" y="86.1">R98</text>
<text x="179.8" y="88.4">6.49K 1%</text>
<text x="200.5" y="85.3" transform="rotate(-90 200.5 85.3)">0.1uF(NC)</text>
<text x="208.2" y="85.3" transform="rotate(-90 208.2 85.3)">0.1uF(NC)</text>
<text x="215.9" y="84.3" transform="rotate(-90 215.9 84.3)">0.1uF</text>
<text x="223.6" y="84.3" transform="rotate(-90 223.6 84.3)">0.1uF</text>
<text x="104.3" y="91.9">R175</text>
<text x="112" y="91.9">0R(NC)</text>
<text x="200.5" y="90.7" transform="rotate(-90 200.5 90.7)">C71</text>
<text x="208.2" y="90.7" transform="rotate(-90 208.2 90.7)">C69</text>
<text x="215.9" y="90.7" transform="rotate(-90 215.9 90.7)">C70</text>
<text x="223.6" y="90.7" transform="rotate(-90 223.6 90.7)">C72</text>
<text x="260.6" y="101.5">R51</text>
<text x="268.4" y="101.5">1M</text>
<text x="138.1" y="107.3">C73</text>
<text x="143.8" y="107.3">C74</text>
<text x="165.1" y="107.3">C75</text>
<text x="260.6" y="106.3">C45</text>
<text x="266.4" y="106.3">100pF/1000V</text>
<text x="138.1" y="111.2">10uF</text>
<text x="143.8" y="111.2">0.1uF</text>
<text x="165.1" y="111.2">0.1uF</text>
<text x="17.4" y="118.9">R101</text>
<text x="24.2" y="118.9">4.7K</text>
<text x="45.4" y="118.9">R102</text>
<text x="52.2" y="118.9">4.7K(NC)</text>
<text x="164.5" y="117.1">U10</text>
<text x="17.4" y="121.8">R103</text>
<text x="24.2" y="121.8">4.7K</text>
<text x="45.4" y="121.8">R104</text>
<text x="45.4" y="124.7">R105</text>
<text x="52.2" y="121.8">4.7K(NC)</text>
<text x="52.2" y="124.7">4.7K</text>
<text x="235.5" y="122.9">J9</text>
<text x="262.6" y="127.6">R106</text>
<text x="270.3" y="127.6">330R</text>
<text x="45.4" y="137.2">R107</text>
<text x="52.2" y="137.2">4.7K</text>
<text x="45.4" y="140.1">R109</text>
<text x="45.4" y="143">R110</text>
<text x="52.2" y="140.1">4.7K</text>
<text x="52.2" y="143">4.7K</text>
<text x="262.6" y="139.1">R108</text>
<text x="270.3" y="139.1">330R</text>
<text x="196.6" y="146.9" transform="rotate(-90 196.6 146.9)">49.9(NC)</text>
<text x="200.5" y="145.9" transform="rotate(-90 200.5 145.9)">49.9(NC)</text>
<text x="204.3" y="145.9" transform="rotate(-90 204.3 145.9)">49.9(NC)</text>
<text x="208.2" y="145.9" transform="rotate(-90 208.2 145.9)">49.9(NC)</text>
<text x="22.2" y="152.7">R115</text>
<text x="29" y="152.7">4.7K</text>
<text x="243.3" y="150.7">RJ45_HR913550AE</text>
<text x="22.2" y="156.5">R116</text>
<text x="29" y="156.5">4.7K PHY4_LED1</text>
<text x="45.4" y="161.4">R117</text>
<text x="51.2" y="161.4">4.7K</text>
<text x="102.3" y="160.4">R119</text>
<text x="109.1" y="160.4">4.7K</text>
<text x="196.6" y="157.3" transform="rotate(-90 196.6 157.3)">R111</text>
<text x="200.5" y="156.3" transform="rotate(-90 200.5 156.3)">R112</text>
<text x="204.3" y="156.3" transform="rotate(-90 204.3 156.3)">R113</text>
<text x="208.2" y="156.3" transform="rotate(-90 208.2 156.3)">R114</text>
<text x="200.5" y="167.3" transform="rotate(-90 200.5 167.3)">0.1uF(NC)</text>
<text x="208.2" y="167.3" transform="rotate(-90 208.2 167.3)">0.1uF(NC)</text>
<text x="215.9" y="167.3" transform="rotate(-90 215.9 167.3)">0.1uF</text>
<text x="223.6" y="167.3" transform="rotate(-90 223.6 167.3)">0.1uF</text>
<text x="21.3" y="172">R122</text>
<text x="29" y="172">4.7K ETH4_RXER</text>
<text x="107.2" y="172">R123</text>
<text x="107.2" y="169.1">R120</text>
<text x="114.9" y="172">0R(NC)</text>
<text x="114.9" y="169.1">0R</text>
<text x="160.8" y="170.8">KSZ8081MNX</text>
<text x="179.8" y="168.1">R121</text>
<text x="179.8" y="170.4">6.49K 1%</text>
<text x="200.5" y="172.7" transform="rotate(-90 200.5 172.7)">C78</text>
<text x="208.2" y="172.7" transform="rotate(-90 208.2 172.7)">C79</text>
<text x="215.9" y="172.7" transform="rotate(-90 215.9 172.7)">C80</text>
<text x="223.6" y="172.7" transform="rotate(-90 223.6 172.7)">C77</text>
<text x="21.3" y="174.9">R124</text>
<text x="21.3" y="177.8">R125</text>
<text x="29" y="174.9">4.7K ETH4_RXCK</text>
<text x="29" y="177.8">4.7K ETH4_INTRP</text>
<text x="107.2" y="174.9">R176</text>
<text x="114.9" y="174.9">0R(NC)</text>
</g>
<g font-size="1.7" fill="#f00">
<text x="30.3" y="33.8">ETH3_RXD2</text>
<text x="30.3" y="36.7">ETH3_RXD1</text>
<text x="94.2" y="40.7">[2]</text>
<text x="98.3" y="40.7">ETH3_nRST</text>
<text x="117.2" y="39.6">ETH3_nRST</text>
<text x="94" y="44.7">[2]</text>
<text x="94.2" y="46.5">[2]</text>
<text x="98.1" y="44.7">ETH3_TXCK</text>
<text x="98.3" y="46.5">ETH3_TXEN</text>
<text x="117.2" y="43.5">ETH3_TXCK</text>
<text x="117.2" y="45.4">ETH3_TXEN</text>
<text x="117.2" y="47.3">ETH3_TXD0</text>
<text x="30.3" y="52.2">ETH3_CRS</text>
<text x="30.3" y="49.3">ETH3_RXDV</text>
<text x="94.2" y="48.4">[2]</text>
<text x="94.2" y="50.4">[2]</text>
<text x="94.2" y="52.3">[2]</text>
<text x="98.3" y="48.4">ETH3_TXD0</text>
<text x="98.3" y="50.4">ETH3_TXD1</text>
<text x="98.3" y="52.3">ETH3_TXD2</text>
<text x="117.2" y="49.3">ETH3_TXD1</text>
<text x="117.2" y="51.2">ETH3_TXD2</text>
<text x="117.2" y="53.1">ETH3_TXD3</text>
<text x="262" y="53.1">PHY3_LED1</text>
<text x="30.3" y="55.1">ETH3_COL</text>
<text x="94" y="58.3">[2]</text>
<text x="94.2" y="54.2">[2]</text>
<text x="98.1" y="58.3">ETH3_RXDV</text>
<text x="98.3" y="54.2">ETH3_TXD3</text>
<text x="117.2" y="58.9">ETH3_RXCK</text>
<text x="117.2" y="57">ETH3_RXDV</text>
<text x="30.3" y="65.7">PHY3_LED0</text>
<text x="94" y="60.2">[2]</text>
<text x="94" y="62.1">[2]</text>
<text x="94" y="64.1">[2]</text>
<text x="94" y="66">[2]</text>
<text x="98.1" y="60.2">ETH3_RXCK</text>
<text x="98.1" y="62.1">ETH3_RXD0</text>
<text x="98.1" y="64.1">ETH3_RXD1</text>
<text x="98.1" y="66">ETH3_RXD2</text>
<text x="117.2" y="60.9">ETH3_RXD0</text>
<text x="117.2" y="62.8">ETH3_RXD1</text>
<text x="117.2" y="64.7">ETH3_RXD2</text>
<text x="175.1" y="62.8">PHY3_LED0</text>
<text x="175.1" y="64.7">PHY3_LED1</text>
<text x="262" y="64.7">PHY3_LED0</text>
<text x="30.3" y="71.5">ETH3_RXD0</text>
<text x="94" y="67.9">[2]</text>
<text x="94" y="69.8">[2]</text>
<text x="98.1" y="67.9">ETH3_RXD3</text>
<text x="98.1" y="69.8">ETH3_RXER</text>
<text x="117.2" y="66.7">ETH3_RXD3</text>
<text x="117.2" y="68.6">ETH3_RXER</text>
<text x="175.1" y="68.6">ETH3_25M</text>
<text x="94.2" y="75.4">[2]</text>
<text x="94.2" y="73.5">[2]</text>
<text x="98.3" y="75.4">ETH3_MII_MDC</text>
<text x="98.3" y="73.5">ETH3_MII_MDIO</text>
<text x="117.2" y="74.4">ETH3_MII_MDC</text>
<text x="117.2" y="72.5">ETH3_MII_MDIO</text>
<text x="94" y="81.4">[2]</text>
<text x="94" y="83.4">[2]</text>
<text x="98.1" y="81.4">ETH3_CRS</text>
<text x="98.1" y="83.4">ETH3_COL</text>
<text x="117.2" y="82.1">ETH3_COL</text>
<text x="117.2" y="80.2">ETH3_CRS</text>
<text x="117.2" y="78.2">ETH3_INTRP</text>
<text x="74.7" y="87.2">[2]</text>
<text x="78.8" y="87.2">nMII_LINK3</text>
<text x="93.1" y="86">nMII_LINK3</text>
<text x="119.1" y="86">PHY3_LED0</text>
<text x="119.1" y="88.9">PHY3_LED1</text>
<text x="72.8" y="95.7">[9]</text>
<text x="76.9" y="95.7">ETH3_25M</text>
<text x="96" y="94.7">ETH3_25M</text>
<text x="119.1" y="91.8">ETH3_INTRP</text>
<text x="33.2" y="118.8">ETH4_RXD3</text>
<text x="33.2" y="121.7">ETH4_RXD2</text>
<text x="33.2" y="124.6">ETH4_RXD1</text>
<text x="94.2" y="122.7">[2]</text>
<text x="98.3" y="122.7">ETH4_nRST</text>
<text x="117.2" y="125.5">ETH4_TXCK</text>
<text x="117.2" y="121.7">ETH4_nRST</text>
<text x="94" y="126.8">[2]</text>
<text x="94.2" y="128.5">[2]</text>
<text x="94.2" y="130.5">[2]</text>
<text x="98.1" y="126.8">ETH4_TXCK</text>
<text x="98.3" y="128.5">ETH4_TXEN</text>
<text x="98.3" y="130.5">ETH4_TXD0</text>
<text x="117.2" y="127.5">ETH4_TXEN</text>
<text x="117.2" y="129.4">ETH4_TXD0</text>
<text x="117.2" y="131.3">ETH4_TXD1</text>
<text x="33.2" y="137.1">ETH4_RXDV</text>
<text x="94.2" y="132.4">[2]</text>
<text x="94.2" y="134.3">[2]</text>
<text x="94.2" y="136.2">[2]</text>
<text x="98.3" y="132.4">ETH4_TXD1</text>
<text x="98.3" y="134.3">ETH4_TXD2</text>
<text x="98.3" y="136.2">ETH4_TXD3</text>
<text x="117.2" y="133.3">ETH4_TXD2</text>
<text x="117.2" y="135.2">ETH4_TXD3</text>
<text x="262" y="135.2">PHY4_LED1</text>
<text x="33.2" y="140">ETH4_CRS</text>
<text x="33.2" y="142.9">ETH4_COL</text>
<text x="94" y="140.3">[2]</text>
<text x="94" y="142.2">[2]</text>
<text x="98.1" y="140.3">ETH4_RXDV</text>
<text x="98.1" y="142.2">ETH4_RXCK</text>
<text x="117.2" y="141">ETH4_RXCK</text>
<text x="117.2" y="139">ETH4_RXDV</text>
<text x="117.2" y="142.9">ETH4_RXD0</text>
<text x="94" y="144.2">[2]</text>
<text x="94" y="146.1">[2]</text>
<text x="94" y="148">[2]</text>
<text x="94" y="150">[2]</text>
<text x="98.1" y="144.2">ETH4_RXD0</text>
<text x="98.1" y="146.1">ETH4_RXD1</text>
<text x="98.1" y="148">ETH4_RXD2</text>
<text x="98.1" y="150">ETH4_RXD3</text>
<text x="117.2" y="144.8">ETH4_RXD1</text>
<text x="117.2" y="146.8">ETH4_RXD2</text>
<text x="117.2" y="148.7">ETH4_RXD3</text>
<text x="175.1" y="144.8">PHY4_LED0</text>
<text x="175.1" y="146.8">PHY4_LED1</text>
<text x="262" y="146.8">PHY4_LED0</text>
<text x="33.2" y="153.5">PHY4_LED0</text>
<text x="94" y="151.9">[2]</text>
<text x="94.2" y="155.6">[2]</text>
<text x="98.1" y="151.9">ETH4_RXER</text>
<text x="98.3" y="155.6">ETH4_MII_MDIO</text>
<text x="117.2" y="150.6">ETH4_RXER</text>
<text x="117.2" y="154.5">ETH4_MII_MDIO</text>
<text x="175.1" y="150.6">ETH4_25M</text>
<text x="33.2" y="159.3">ETH4_RXD0</text>
<text x="94.2" y="157.5">[2]</text>
<text x="98.3" y="157.5">ETH4_MII_MDC</text>
<text x="117.2" y="160.3">ETH4_INTRP</text>
<text x="117.2" y="156.4">ETH4_MII_MDC</text>
<text x="94" y="163.5">[2]</text>
<text x="94" y="165.4">[2]</text>
<text x="98.1" y="163.5">ETH4_CRS</text>
<text x="98.1" y="165.4">ETH4_COL</text>
<text x="117.2" y="164.1">ETH4_COL</text>
<text x="117.2" y="162.2">ETH4_CRS</text>
<text x="77.6" y="170.2">[2]</text>
<text x="81.7" y="170.2">nMII_LINK4</text>
<text x="96" y="169">nMII_LINK4</text>
<text x="123" y="169">PHY4_LED0</text>
<text x="123" y="171.9">PHY4_LED1</text>
<text x="75.7" y="178.7">[9]</text>
<text x="79.8" y="178.7">ETH4_25M</text>
<text x="98.9" y="177.7">ETH4_25M</text>
<text x="122" y="174.8">ETH4_INTRP</text>
</g>
<g font-size="1.7" fill="#004080">
<text x="139" y="40.9">RST#</text>
<text x="139" y="46.7">TXEN</text>
<text x="139" y="44.8">TXC</text>
<text x="150.4" y="42.7" transform="rotate(-90 150.4 42.7)">VDDIO</text>
<text x="154.3" y="45.4" transform="rotate(-90 154.3 45.4)">VDDA_3.3</text>
<text x="158.2" y="44.2" transform="rotate(-90 158.2 44.2)">VDD_1.2</text>
<text x="162.6" y="46.7">RX+</text>
<text x="234.6" y="44.8">RD+</text>
<text x="234.6" y="46.7">CT2</text>
<text x="248.1" y="46.7">LED+G</text>
<text x="139" y="48.6">TXD0</text>
<text x="139" y="50.5">TXD1</text>
<text x="139" y="52.5">TXD2</text>
<text x="162.8" y="52.5">TX+</text>
<text x="163.1" y="48.6">RX-</text>
<text x="234.6" y="52.5">TD+</text>
<text x="234.6" y="48.6">RD-</text>
<text x="139" y="54.4">TXD3</text>
<text x="139" y="58.3">RXDV/CONFIG2</text>
<text x="163.3" y="54.4">TX-</text>
<text x="234.6" y="56.3">TD-</text>
<text x="234.6" y="54.4">CT1</text>
<text x="248.3" y="58.3">LED+Y</text>
<text x="248.6" y="54.4">LED-G</text>
<text x="139" y="60.2">RXC/B-CAST_OFF</text>
<text x="139" y="62.1">RXD0/DUPLEX</text>
<text x="139" y="64.1">RXD1/PHYAD2</text>
<text x="139" y="66">RXD2/PHYAD1</text>
<text x="153.5" y="64.1">LED0/NWAYEN</text>
<text x="155.3" y="66">LED1/SPEED</text>
<text x="234.6" y="62.1">NC</text>
<text x="234.6" y="66">PGND</text>
<text x="248.8" y="66">LED-Y</text>
<text x="139" y="67.9">RXD3/PHYAD0</text>
<text x="139" y="69.8">RXER/ISO</text>
<text x="164.4" y="69.8">XI</text>
<text x="242.1" y="66.2" transform="rotate(-90 242.1 66.2)">SHILED1</text>
<text x="244.1" y="66.2" transform="rotate(-90 244.1 66.2)">SHILED2</text>
<text x="139" y="73.7">MDIO</text>
<text x="139" y="75.6">MDC</text>
<text x="163.6" y="75.6">XO</text>
<text x="139" y="79.5">INTRP/NAND_Tree#</text>
<text x="139" y="81.4">CRS/CONFIG1</text>
<text x="139" y="83.4">COL/CONFIG0</text>
<text x="161.4" y="81.4">REXT</text>
<text x="152.4" y="85.5" transform="rotate(-90 152.4 85.5)">GND</text>
<text x="154.3" y="85.5" transform="rotate(-90 154.3 85.5)">GND</text>
<text x="139" y="122.9">RST#</text>
<text x="150.4" y="124.7" transform="rotate(-90 150.4 124.7)">VDDIO</text>
<text x="139" y="128.7">TXEN</text>
<text x="139" y="126.8">TXC</text>
<text x="139" y="130.7">TXD0</text>
<text x="154.3" y="127.4" transform="rotate(-90 154.3 127.4)">VDDA_3.3</text>
<text x="158.2" y="126.3" transform="rotate(-90 158.2 126.3)">VDD_1.2</text>
<text x="162.6" y="128.7">RX+</text>
<text x="163.1" y="130.7">RX-</text>
<text x="234.6" y="126.8">RD+</text>
<text x="234.6" y="128.7">CT2</text>
<text x="234.6" y="130.7">RD-</text>
<text x="248.1" y="128.7">LED+G</text>
<text x="139" y="132.6">TXD1</text>
<text x="139" y="134.5">TXD2</text>
<text x="139" y="136.5">TXD3</text>
<text x="162.8" y="134.5">TX+</text>
<text x="163.3" y="136.5">TX-</text>
<text x="234.6" y="134.5">TD+</text>
<text x="234.6" y="136.5">CT1</text>
<text x="248.6" y="136.5">LED-G</text>
<text x="139" y="140.3">RXDV/CONFIG2</text>
<text x="139" y="142.2">RXC/B-CAST_OFF</text>
<text x="234.6" y="138.4">TD-</text>
<text x="248.3" y="140.3">LED+Y</text>
<text x="139" y="144.2">RXD0/DUPLEX</text>
<text x="139" y="146.1">RXD1/PHYAD2</text>
<text x="139" y="148">RXD2/PHYAD1</text>
<text x="139" y="150">RXD3/PHYAD0</text>
<text x="153.5" y="146.1">LED0/NWAYEN</text>
<text x="155.3" y="148">LED1/SPEED</text>
<text x="234.6" y="144.2">NC</text>
<text x="234.6" y="148">PGND</text>
<text x="242.1" y="148.2" transform="rotate(-90 242.1 148.2)">SHILED1</text>
<text x="244.1" y="148.2" transform="rotate(-90 244.1 148.2)">SHILED2</text>
<text x="248.8" y="148">LED-Y</text>
<text x="139" y="151.9">RXER/ISO</text>
<text x="139" y="155.8">MDIO</text>
<text x="164.4" y="151.9">XI</text>
<text x="139" y="157.7">MDC</text>
<text x="139" y="161.5">INTRP/NAND_Tree#</text>
<text x="163.6" y="157.7">XO</text>
<text x="139" y="163.5">CRS/CONFIG1</text>
<text x="139" y="165.4">COL/CONFIG0</text>
<text x="152.4" y="167.5" transform="rotate(-90 152.4 167.5)">GND</text>
<text x="154.3" y="167.5" transform="rotate(-90 154.3 167.5)">GND</text>
<text x="161.4" y="163.5">REXT</text>
</g>
<g font-size="1.7" fill="#00f">
<text x="249.1" y="51.2">GREEN</text>
<text x="249.1" y="62.8">YELLOW</text>
<text x="249.1" y="133.2">GREEN</text>
<text x="249.1" y="144.8">YELLOW</text>
</g>
<g font-size="1.4">
<text x="30.9" y="11.7">5</text>
<text x="88.8" y="11.7">4</text>
<text x="146.7" y="11.7">3</text>
<text x="204.7" y="11.7">2</text>
<text x="262.6" y="11.7">1</text>
<text x=".5" y="36.3">D</text>
<text x="292" y="36.3">D</text>
<text x=".5" y="82.1">C</text>
<text x="292" y="82.1">C</text>
<text x=".5" y="128">B</text>
<text x="292" y="128">B</text>
<text x=".5" y="173.8">A</text>
<text x="292" y="173.8">A</text>
<text x="30.9" y="197">5</text>
<text x="88.8" y="197">4</text>
<text x="146.7" y="197">3</text>
<text x="204.7" y="197">2</text>
<text x="262.6" y="197">1</text>
</g>
</svg>
